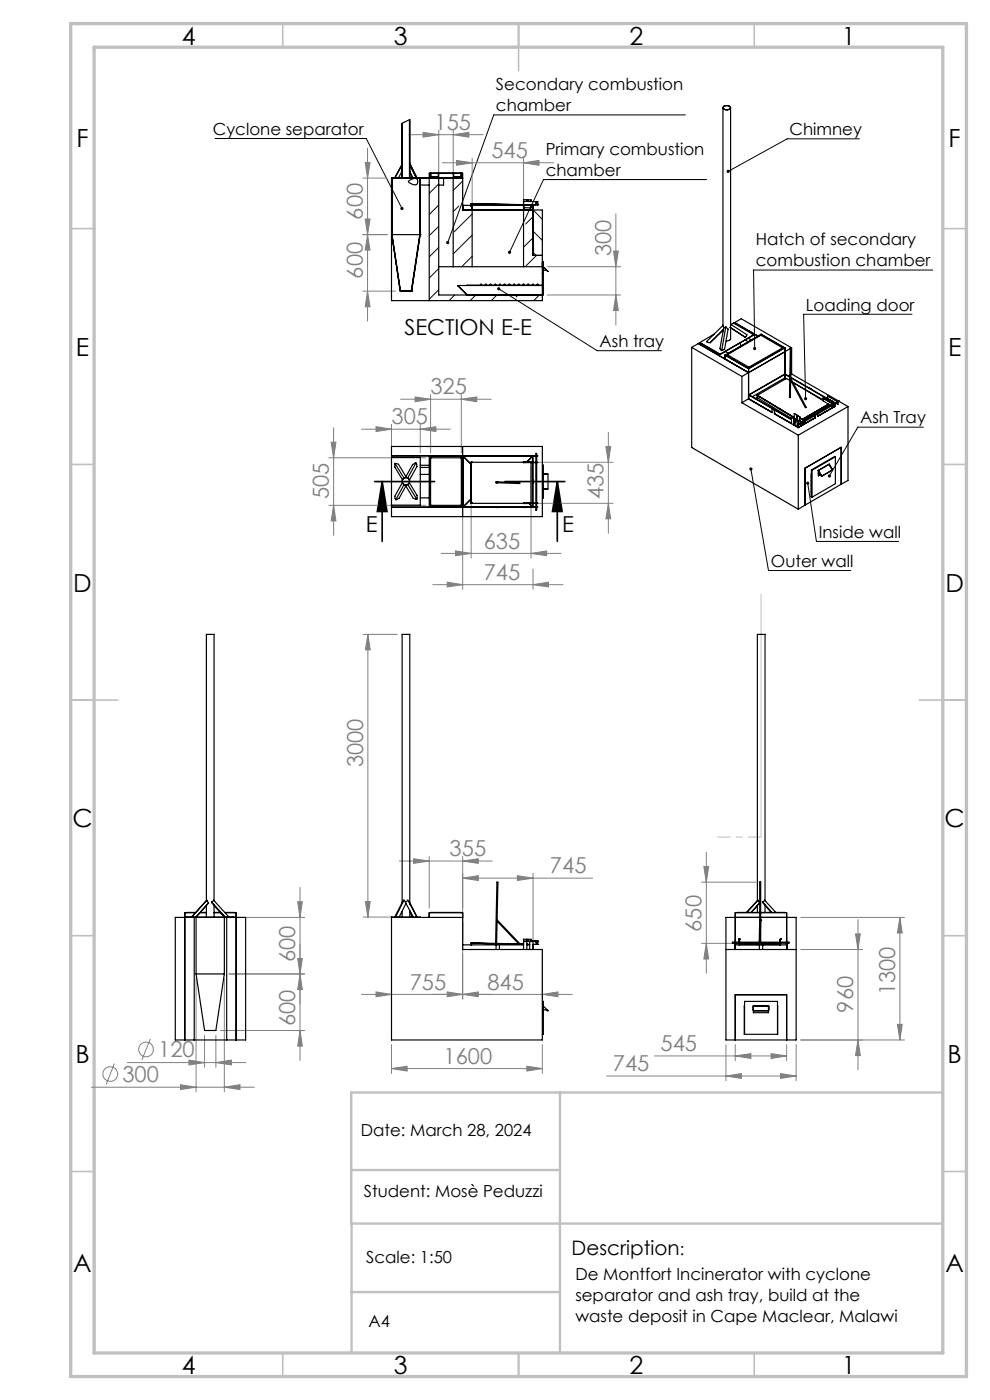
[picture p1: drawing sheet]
<svg xmlns="http://www.w3.org/2000/svg" width="210mm" height="297mm" viewBox="0 0 210 297" stroke-linecap="round" stroke-linejoin="round" font-family="sans-serif">
<g fill="none" stroke="#808080" stroke-width=".21">
<path d="M77 37.8h5.1M77.5 34.5h1l-.5 3.3zM78 31.4v36.7M86.7 28.6h15.8M89.7 28.1l3.4 .5-3.4 .5zM93.1 27.6v9.2M93.8 34.5h23.6M96.1 28.6l3.3-.5v1zM96.1 27.6v9.2M96.8 34l3.4 .5-3.4 .6zM100.2 33.5v10.1M111.1 34.5l3.2-.5v1.1z"/>
<path d="M111.1 33.5v10.1M77 49.8h5.2M77.5 46.5h1l-.5 3.3zM78 49.8l.5 3.3h-1zM116.1 56.6h15.6M130.1 53.3h1.1l-.6 3.3zM130.6 45.4v23.5M77 61.8h6.9M78 61.8l.5 3.3h-1zM116.1 62.6h15.6M130.6 62.6l.6 3.3h-1.1zM69.7 97.1h20.6"/>
<path d="M70.2 93.8h1.1l-.5 3.3zM70.8 90.8v22.8M76.7 91h18.8M79.8 90.5l3.2 .5-3.2 .5zM83 90v6.1M85 84.7h19.2M88.1 84.2l3.2 .5-3.2 .5zM89.1 91l3.4-.5v1zM89.1 90v6.1M91.3 83.7v12.4M97.9 84.7l3.2-.5v1zM97.9 83.7v12.4"/>
<path d="M98.1 97.7v27.3M99.9 99.1v19.3M112.6 99.1v19.3M113.6 98.1h16.4M128.5 94.8h1l-.5 3.3zM129 91.7v21.4M69.7 107.2h20.6M70.8 107.2l.5 3.3h-1.1zM93.6 117.4h25.4M96.6 116.9l3.3 .5-3.3 .5zM112.6 117.4l3.4-.5v1zM113.6 106.8h16.4"/>
<path d="M129 106.8l.5 3.3h-1zM77 134.6h7.3M78 134.6v60M78 134.6l.5 3.3h-1zM91.8 124h27.6M94.9 123.5l3.2 .5-3.2 .5zM113.1 124l3.2-.5v1zM113.1 120.7v4.3M48.6 194.6h16M63.1 191.3h1l-.5 3.3zM63.6 188.3v36.7M77 194.6h7.3"/>
<path d="M77.5 191.3h1l-.5 3.3zM83 195.6v16.3M84.7 182.7h19.7M87.7 182.2l3.4 .5-3.4 .5zM91.1 181.7v10.9M98.1 182.7l3.4-.5v1zM98.1 186.3l3.4-.5v1zM98.1 181.7v30.2M98.1 186.3h27.6M109.7 185.8l3.4 .5-3.4 .5zM113.1 185.3v14.1M148.8 187.1h11.6"/>
<path d="M149.3 183.8h1l-.5 3.3zM149.8 180.8v25.7M169.9 194.6h22M181.5 198.1h1l-.5 3.3zM182 195.1v31.9M190.9 194.6l.5 3.3h-1zM190.9 194.6v26M41.6 207.6v24M43.4 219.6v6.8M45.8 219.6v6.8M46.8 218.6h17.8M47.6 207.6v24"/>
<path d="M63.1 203.3h1l-.5 3.3zM63.6 206.6l.5 3.3h-1zM63.6 218.6l.5 3.3h-1zM64.6 206.6h-16M79.8 210.4l3.2 .6-3.2 .5zM94.9 210.4l3.2 .6-3.2 .5zM98.1 211l3.4-.6v1.1zM115 211l3.4-.6v1.1zM115 202.4v9.5M121.4 211h-44.7M148.8 200.1h11.6M149.8 200.1l.5 3.3h-1z"/>
<path d="M169.9 201.4h13.1M190.4 217.3h1l-.5 3.3zM19.4 230.6h34.5M24.3 225.6l-1.8 4.5M27 225.4h25.1M31.9 220.4l-1.8 4.5M38.3 230.1l3.3 .5-3.3 .5zM40.1 224.9l3.3 .5-3.3 .5zM45.8 225.4l3.3-.5v1zM47.6 230.6l3.3-.5v1zM83 226.7l3.4-.5v1zM83 221.6v6.1"/>
<path d="M83 226.7h32M111.8 226.2l3.2 .5-3.2 .5zM115 221.6v6.1M128.7 228.3h40.2M138.8 224h28.1M154 228.3l3.3-.6v1.1zM154 221.6v7.7M156 224l3.3-.5v1zM156 221.6v3.4M163.6 223.5l3.3 .5-3.3 .5zM165.6 227.7l3.3 .6-3.3 .5zM166.9 221.6v3.4"/>
<path d="M168.9 221.6v7.7M182 220.6l.5 3.3h-1zM191.9 220.6h-22"/>
<circle cx="23.4" cy="227.8" r="1.55"/>
<circle cx="31" cy="222.6" r="1.55"/>
</g>
<path d="M79.5 102.2h12.7M81.1 102.2l1 6.3h-2.1zM81.1 102.2v12.7M107.1 102.2h12.7M118.2 102.2l1 6.3h-2zM118.2 102.2v12.7" fill="none" stroke="#000" stroke-width=".35"/>
<path d="M45.6 29.4h32.1l7.6 14.8M145.4 24.4h-40.7l-9.7 27.1M149.9 38.1h-34.6l-7.2 15.4M182.3 29.5h-15.3l-12.6 6.9M197.8 57.3h-38l.3 16.6M105.8 61.3l20.9 13.1h13.6M193.5 66.7h-23l.4 17.9M159.3 99.5l3.7 21.5h17.5M195.9 90.6h-13.9l-6.1 10.4M171.3 102.5l1.9 12.4h17.4" fill="none" stroke="#000" stroke-width=".21"/>
<path d="M161.4 177.6h-9.2" fill="none" stroke="#c0c0c0" stroke-width=".21" stroke-dasharray="15.2 1.3 1.3 1.3" stroke-dashoffset="12.5"/>
<path d="M161.4 126.1v51.5M74.5 259.6h.1" fill="none" stroke="#c0c0c0" stroke-width=".21"/>
<g fill="none" stroke="#c0c0c0" stroke-width=".35">
<path d="M60 5v5M110 5v10M160 5v5M15 48.5h5M200 48.5h5M15 98.5h5M200 98.5h5M15 148.5h10M195 148.5h10M15 198.5h5M200 198.5h5M15 248.5h5"/>
<path d="M200 248.5h5M60 287v5M110 287v5M160 287v5"/>
</g>
<path d="M20 231.8v55.2M118.8 231.8v55.2M200 231.8h-125.5v27.8M74.6 248.2h44.2M200 259.6h-125.4v27.4M74.6 274.1h44.2" fill="none" stroke="#c0c0c0" stroke-width=".5"/>
<path d="M15 5h190v287h-190zM20 10h180v277h-180z" fill="none" stroke="#c0c0c0" stroke-width=".7"/>
<g fill="#000">
<path d="M118.2 102.2l1 6.3h-2zM81.1 102.2l1 6.3h-2.1z"/>
<path d="M175.8 100.7a.34 .34 0 0 0 0 .6l.1-.3-.1 .3a.35 .35 0 0 0 .5-.3 .35 .35 0 0 0-.5-.3zM170.6 84.4v.4l.3 .1v-.3v.3a.34 .34 0 0 0 .3-.5 .34 .34 0 0 0-.6 0zM159.8 73.7a.34 .34 0 0 0 0 .4 .34 .34 0 0 0 .3 .2v-.4v.4a.34 .34 0 0 0 .3-.5 .34 .34 0 0 0-.6-.1zM154.2 36.1v.4l.2-.1-.2 .1a.34 .34 0 0 0 .5 .1 .34 .34 0 0 0 0-.5 .34 .34 0 0 0-.5 0zM159 99.3a.34 .34 0 0 0 .1 .5 .34 .34 0 0 0 .5-.2 .34 .34 0 0 0-.4-.4l.1 .3-.1-.3zM171.1 102.2a.34 .34 0 0 0 .1 .6 .34 .34 0 0 0 .5-.3 .34 .34 0 0 0-.4-.3v.3v-.3zM107.8 53.3a.33 .33 0 0 0 .2 .5l.1-.3-.1 .3a.34 .34 0 0 0 .4-.3 .34 .34 0 0 0-.6-.2zM94.7 51.2a.33 .33 0 0 0-.1 .3 .33 .33 0 0 0 .3 .3l.1-.3-.1 .3a.33 .33 0 0 0 .4-.4 .33 .33 0 0 0-.6-.2zM85.1 44l-.2 .2a.36 .36 0 0 0 .5 .4l-.1-.4 .1 .4 .1-.2a.35 .35 0 0 0 0-.4 .35 .35 0 0 0-.4 0zM105.6 61l-.1 .1 .3 .2-.3-.2a.34 .34 0 0 0 .3 .5 .34 .34 0 0 0 .4-.5 .34 .34 0 0 0-.6-.1z"/>
</g>
<g fill="#808080">
<path d="M98.1 182.7l3.4-.5v1zM87.7 182.2l3.4 .5-3.4 .5zM98.1 211l3.4-.6v1.1zM79.8 210.4l3.2 .6-3.2 .5zM109.7 185.8l3.4 .5-3.4 .5zM98.1 186.3l3.4-.5v1zM165.6 227.7l3.3 .6-3.3 .5zM154 228.3l3.3-.6v1.1zM89.1 91l3.4-.5v1zM79.8 90.5l3.2 .5-3.2 .5zM96.1 28.6l3.3-.5v1zM89.7 28.1l3.4 .5-3.4 .5z"/>
<path d="M83 226.7l3.4-.5v1zM111.8 226.2l3.2 .5-3.2 .5zM156 224l3.3-.5v1zM163.6 223.5l3.3 .5-3.3 .5zM40.1 224.9l3.3 .5-3.3 .5zM45.8 225.4l3.3-.5v1zM38.3 230.1l3.3 .5-3.3 .5zM47.6 230.6l3.3-.5v1zM94.9 123.5l3.2 .5-3.2 .5zM113.1 124l3.2-.5v1zM88.1 84.2l3.2 .5-3.2 .5zM97.9 84.7l3.2-.5v1zM96.8 34l3.4 .5-3.4 .6zM111.1 34.5l3.2-.5v1.1z"/>
<path d="M96.6 116.9l3.3 .5-3.3 .5zM112.6 117.4l3.4-.5v1z"/>
<path d="M115 211l3.4-.6v1.1zM94.9 210.4l3.2 .6-3.2 .5z"/>
<path d="M190.4 217.3h1l-.5 3.3zM190.9 194.6l.5 3.3h-1z"/>
<path d="M77.5 191.3h1l-.5 3.3zM78 134.6l.5 3.3h-1zM63.6 206.6l.5 3.3h-1zM63.1 191.3h1l-.5 3.3zM70.8 107.2l.5 3.3h-1.1zM70.2 93.8h1.1l-.5 3.3zM78 49.8l.5 3.3h-1zM77.5 34.5h1l-.5 3.3zM78 61.8l.5 3.3h-1zM77.5 46.5h1l-.5 3.3z"/>
<path d="M149.8 200.1l.5 3.3h-1zM149.3 183.8h1l-.5 3.3z"/>
<path d="M181.5 198.1h1l-.5 3.3zM182 220.6l.5 3.3h-1zM63.1 203.3h1l-.5 3.3zM63.6 218.6l.5 3.3h-1zM128.5 94.8h1l-.5 3.3zM129 106.8l.5 3.3h-1zM130.1 53.3h1.1l-.6 3.3zM130.6 62.6l.6 3.3h-1.1z"/>
</g>
<g fill="none" stroke="#000" stroke-width=".25">
<path d="M83 37.8h2.3M83.1 37.8v12M83.8 37.6l.2 .1M85.3 34.9l-1.5 2.8M85.3 34.8l-1.6 2.9M85.3 36.3l-.8 1.4M85.3 37.8h1.6M85.3 26.1v11.7M85.3 37.8h-2.2v12M86.7 38.4a1.4 1.4 0 0 1 1.8-.3 .74 .74 0 0 1-.1 1 .74 .74 0 0 1-1-.1l-.3-.1a.39 .39 0 0 1-.4-.5zM86.9 37.8h11.2M86.9 37.8h2.1v12"/>
<path d="M86.9 37.7l2.2 .1M86.9 25.4v12.4M86.9 25.4v12.3M86.9 34.8l1.5 2.9M86.9 34.6l1.5 3.1M86.9 35l1.4 2.7M87.5 37.7l-.6-1.3 .7 1.3M88.2 37.6l-.1 .1M89.1 37.8v12M89.1 39.3h2M91.2 36.8v.9h1.8v-.9M91.3 36.8h-.2v27"/>
<path d="M91.4 37.5v-.7h6.4v.7M93 37.5h-1.7v-.8h6.6v.8h-1.7M93.1 36.8v25.8h22.2v-5.9M94.1 37.8v1.5h-1M96.1 36.8v19.8M96.2 36.8v.9h1.8v-.9M97.9 36.8h.2v7.8h16.9v19.2h-32v-26.1h2.3M153.4 22.9v46.1M153.5 22.6l.7-.2a.49 .49 0 0 1 .7 .4 .49 .49 0 0 1-.7 .5h-.1a.46 .46 0 0 1-.5-.2 .46 .46 0 0 1-.1-.5zM153.5 22.5l.5-.1a.6 .6 0 0 1 .7 0 .6 .6 0 0 1 .2 .7l-.9 .2a.46 .46 0 0 1-.6-.2 .46 .46 0 0 1 .1-.6zM155 22.9l-.1 46.6M83.1 49.8h.1"/>
<path d="M83.1 49.8l1.8 12M83.1 49.8h5.9M83.1 49.8l1.8 11.9M89 49.8l-1.8 11.9M89.1 49.8h.1M89.1 49.8l-1.8 12M93.1 56.6h22.2M98.1 43.6h1.8M98.2 43.6v.9h1.8v-.9h11.2v.9h1.8v-.9M99.9 43.8v-.6l12.7 .3v.6M99.9 43.8h.1M99.9 43.2h.6"/>
<path d="M100.2 43.6v13M100.5 43.3l11.5 .3M100.5 43.2v.1M100.5 43.3h-.5v.5M111.1 42.8h.1M111.1 43.6v13M111.1 42.7l3 .1M111.2 44.1h1.4M111.8 42.7v-.3h-.7v1M112 42.7v-.3h.7l-.1 .4M112 43.6h.6v.5M112.6 43.6h.5v1.7"/>
<path d="M113.1 43.5v10.7h1.9M113.7 42.8h.4v.7M114.1 43.5h.1M114.1 43.5l-2.1 .1M115 55.6h.3v1M115 58h.3M115.3 57.4h.7M115.3 56.6h-.1M115.3 56.6l.9 1-1-1M84.9 61.8h.1M84.9 61.7h2.3M84.9 61.8h2.3"/>
<path d="M84.9 61.7v.1M87.2 61.8h.1M87.2 61.7v.1M87.3 61.8h.1M97.1 60.6l2 2M115 60.5l-15.9 .1M115 62.5l-15.9 .1M115 60.6h-18l2.1 2M146.7 73.7v21.2l22.6 13.1M146.7 73.7l10.7 6.2M148.1 72.9l-1.4 .8M148.1 72.9l10.7 6.2-5-2.9v-.9"/>
<path d="M148.4 72.7h.1M148.4 72.7l4.4 2.4M148.4 72.7l4.4 2.5M148.4 72.7l-.3 .2M150.7 72.7h-.1M151.4 70.9l-3 1.8M152.8 75.1v.1M152.9 74.2h.2M152.9 74.2l.1 .1M153.1 74.2l.2 .1M153.1 74.3h.2M153.4 70v.4"/>
<path d="M153.4 70l-2.8 2.7M153.5 69.5l-.1-.5-3.5 3.5 .1 .1 .6 .1M153.5 69.5l-.8 4.5 .2 .2M153.8 75.3h.1M153.8 74.6l.7 .3M153.9 75.3l4.9 2.9M154 69.4l.4 .4-.7 4.2-.4 .3M154 69.4l-.5 .1M154 69.4l-.9 4.8M154.3 75.2l4.6 2.7M154.3 75.2v.4M154.9 69.5h.1"/>
<path d="M154.9 69.5l3.2 2M155 69.5v2.4a.82 .82 0 0 1-1 .4M155 68.8l3.4 2.2-.3 .5M155.1 68.8l.5-.3 4.3 2.5M155.8 68.4l5 2.9M155.8 68.4l1.4-.8 10.7 6.2M155.8 68.4l-.2 .2M157.1 72.7v.5l.1 .1M157.2 73.3v.1M157.4 79.9v5.5M158.1 72.1l.6 .4M158.7 71.8l.6 .3"/>
<path d="M158.8 78.2v6.4M158.9 77.9v.2M159.9 71l-7.1 4.1M159.9 71l-7.1 4.2M161.5 70.9v.3M161.5 70.9l5 2.9M161.5 70.9l-7.7 4.4M166 73.8v.2M166 73.8l-7.1 4.1M166 73.8l-4.6-2.7-7.1 4.1M166.4 73.8h.1M166.4 73.8l-4.9-2.8-7.6 4.3"/>
<path d="M166.4 73.8l-7.6 4.4M166.5 73.8v6.7M166.5 73.8l-7.7 4.4-5-2.9M167.5 79.5l-.3 .3M167.5 79.9l-1-.6-7.7 4.5M167.6 73.8l-.1 10.5h.1l.1-3.6M167.6 73.9l-10.2 6M167.9 73.8l-.2 6.5M167.9 79.3l-.2 .1M167.9 79.3l9.9 5.8M167.9 73.8h.1M167.9 73.8v5.5"/>
<path d="M83 97h6.1v10.2h-6.1M83 94.7h32v14.9h-32zM83 96.7h31.1l-15.9 .1v10.7M83.8 98.3l.7 .2 1.7 2.8M83.8 98.3l1.9 3.1M83.8 98.3l-.1 .8 1.7 2.7M88.2 98.2l-.7 .4-1.4 2.5M88.2 98.2l-1.7 3.2M88.2 98.2l.2 .8-1.5 2.8M89.1 99.2h2M89.1 98.7h2M91.2 96.8l-.1-.1v10.9l.1-.1"/>
<path d="M91.2 96.8h6.8M91.2 96.8l.2 .3M91.2 96.8v10.7M91.3 97.1h6.6v10.1h-6.6zM98 96.8l.1-.1 1.8 1.8M98 96.8l-.2 .3M98 96.8v10.7M98.1 94.7v14.9M99.9 98.1h.1M99.9 98.1v8.7M99.9 98.1h14.2h-3M105.2 96.7h.1"/>
<path d="M105.9 96.7h.1M111.1 98.1h.1M111.1 96.7v.1M111.8 98h-.8l.1 .1M111.8 96.7h.1M111.8 98v.1M111.9 98.1h.8M112 98.1h.1M112.4 96.7h.1M112.6 98.1v8.6M113 96.8v1.3M113 98.1v8.6"/>
<path d="M113 96.8l-1.2 1.2M113.1 96.7h.1M113.1 96.8v1.3M113.1 98.1v8.6M113.7 96.7v-.5h.1v.5M113.7 96.8v1.3M113.7 98.1v8.6M113.8 96.8v1.3M113.8 98.1v8.6M115 98.7h.3v7h-.3M157.4 85.4l11.9 6.9M158.8 84.6l-1.4 .8"/>
<path d="M158.8 84.6l5 2.9v-.8M158.8 83.8h.1M158.8 83.8l9.1 5.2M158.9 83.8l9 5.2M160.2 84.5h.7M160.7 83.9v.5M160.7 83.9l7.8 4.6M160.7 84.4v-.5l7.8 4.7M160.7 84.4l7.2 4.4M163.8 86.7l.5 .3M164.3 87h.1M164.3 87v.8"/>
<path d="M164.3 87v.8l3.6 2M166.8 80.3l-.3-.2-6.9 4.1M167.5 80.7l-.7-.4-6.1 3.6M167.5 80l-1-.6-7.6 4.4M167.7 80.9h.2M167.7 80.3l-.1 .1 3.2 6.1M167.7 80.3l3.3 6.1-.1 .1M167.7 80.1l9.2 5.3M167.7 80l9.3 5.4M167.9 88.5l.5 .3M167.9 88.5v1.4l.5 .3M167.9 88.4v.1"/>
<path d="M167.9 88.4l2.1 1.2M167.9 88.4l2.2 1.2M167.9 88.5h.1M168.4 90.2h.1M168.4 88.8v1.4M168.4 90.2l.4 .2M168.4 89.2l.4 .3M168.4 88.8h.1M168.4 89.4l.4 .2M168.5 87.8l.5 .2M168.5 87.8v.9M168.8 89l.5 .3"/>
<path d="M168.8 89v1.4l.5 .3M168.8 89h.1M169 88h.1M169 88l-.1 1M169 88.9h.1M169 88.9l.1 .1M169 88.3l.1 .1M169 88v1M169.1 88.2l.5 .2M169.1 88.2l.6 .2M169.1 88.2v.8M169.3 89.8h.1"/>
<path d="M169.3 89.3v1.4M169.3 92.3v15.7M169.3 89.8l.2 .1M169.3 90.7h.1M169.4 90l.5-.2-.5 .3M169.4 89.8l-.1 .1M169.6 88.4h.1M169.6 88.4v.9M169.7 89.3v.1M169.7 88.4v1M169.7 88.7l.9 .6M169.7 89.2l.4 .3"/>
<path d="M169.7 90l.3 .2M169.9 89.4v.1M170 89.6l.4-.2 .1 .1-.4 .2M170 89.5h-.1M170 89.6v.6M170.1 89.6l-.1 .6M170.1 89.6h-.1M170.3 89.6l.3 .2M170.6 89.2l5.9-3.4 .1 .1-5.9 3.5M170.6 89.3h.1M170.6 89.3v.5M170.6 89.8h.1"/>
<path d="M171.5 82.2l.5 .3zM172 82.5h.1M172.1 99.7l.2 .1M172.1 99.7v5.7M172.3 99.8v5.7M172.9 88.1v.5l-3.6 2.1M172.9 87.8v.1M172.9 87.8h.1M173 87.8h.1M173 88.1v.5M173.5 87.5l-.5 .3M173.5 87.5v.1"/>
<path d="M173.5 87.8v.5M173.5 87.5l-.6 .3M173.6 99.8l.5 1M173.6 99.8v.7l.5 .3M173.6 99.8h.1M173.6 99.8l.7 1.2M174.6 84.8l-6.4-3.7 6.4 3.9M174.6 84.5v.6l1.6 .9M174.6 84.5l2.1 1.3M174.7 84.5h-.1M174.7 84.5l2.1 1.3M174.7 84.2l.5 .3"/>
<path d="M174.7 84.2v.3M175.2 84.5v.3M175.2 84.5h.1M175.3 84.6l.5 .3M175.3 84.6l.6 .2M175.3 84.6v.2M175.6 84v.6l1.5 .8M175.6 84l2.1 1.2M175.6 84.6h.1M175.8 85.7l-5.6 3.3M175.8 85.8l-5.6 3.2M175.8 85.8v.3"/>
<path d="M175.8 84.9v.3M175.8 85.8v.2M175.9 98.5l-2.3 1.3M175.9 98.5l.7 1.2M175.9 98.5l.5 1M175.9 84.8l-.1 .1M175.9 84.8l-.1 .4M176 85.9l-5.5 3.2M176.1 84.9h.1M176.1 86l-5.6 3.2M176.2 84.9h.1M176.4 86.1l.3 .2"/>
<path d="M176.5 85.1h.1M176.5 99.7h.1M176.6 99.7l-2.3 1.3M176.7 85.7l.9-.4-.8 .6M176.7 85.8v.5M176.7 85.8h.1M176.8 85.8l-.1 .5M176.9 85.4l-.3 .2M176.9 85.4h.1M177 86.3l-3.5 2M177 85.4v.1M177 85.8v.5"/>
<path d="M177 85.4l-.4 .3M177.1 85.4v.1M177.1 85.7l-.1 .6M177.2 96.9l-.1-.1-5 2.9M177.2 96.9l-4.9 2.9M177.2 96.9v5.7l-4.9 2.9M177.3 85.6l.4 .2M177.7 85.2h.1M177.7 85.2v.6M177.7 85.8h.1M177.8 85.1h.1M177.8 85.1l.1 .1-.2 .1"/>
<path d="M177.8 85.1l-.1 .1M177.9 85.1l2 1.2M179.9 86.3l-10.6 6M179.9 86.3v15.6l-1.5 .8M85.3 102.4l-1.6 2.9 .3 .7M85.7 102.8l-1.7 3.2M86 102.9l1.7 2.8 .7 .2M86.1 103.1l-1.4 2.6-.7 .3M86.5 102.8l1.9 3.1M86.9 102.4l1.6 2.7-.1 .8M89.1 100.6h2M89.1 105.6h2"/>
<path d="M91.2 107.5h6.8M91.4 107.2l-.2 .3M97.8 107.2l.2 .3M98 107.5h.2M98.2 107.5l15.9 .1h-31.1M99.9 106.8h.1M99.9 106.7h.1M99.9 105.8l-1.7 1.7M105.2 107.6h.7M105.3 102.4l4.9 .2 .1-.1-5.2-.2 .4 .1M111.1 106.7h.1M111.1 106.8h.1"/>
<path d="M111.1 106.7l3 .1h-14.2M111.1 106.7l-.1 .1M111.1 107.6h.7M111.8 106.8h.1M112 106.8h.1M112.3 106.8l.7 .8M112.7 106.8h.1M113 106.8v.7M113.1 106.8v.9l-.7-.1M113.1 101.8v.7M113.7 106.8v1.4h.1v-1.4M115.3 100.6h.9v3.1h-.9"/>
<path d="M115.3 100.5l.8 .1M116.1 103.7l-.8 .1M170.7 107.2l-1.4 .8M172.1 102.7h.1M172.1 103.7h.1M172.1 104.2v.1M172.1 103.1h.1M172.1 105.3h.1M172.1 102.9v.1M172.1 101.8v.1M172.1 102.1v.1M172.1 101v.1"/>
<path d="M172.1 101.3h.1M172.1 105.4l.2 .1M172.1 100.5v4.9M173.6 100.5v.5l.4-.3M173.6 100.6l.1 .1M173.8 100.6l-.2 .2M174.1 100.8l.2 .2M174.2 100.8h-.1M178.4 102.7v-7.8l-7.7 4.4v7.9M178.4 102.7l-7.7 4.5M37.2 194.6h14.9v26h-14.9zM39.5 194.6h10.1"/>
<path d="M40.8 194.4l.1 .2M40.8 194.4v.2M41.2 194.6v26M41.5 193.6h-2.3v27M41.5 193.6h-1.9M41.6 194.6v12M42.4 193.6h1.4M42.5 193.6h1.3M43.8 192.1v2.5M44.2 191.5l-.3-.5-3.1 3.4M44.2 191.5l-2.6 3.1zM44.9 191.4l2.8 3.2"/>
<path d="M44.9 191.4l.4-.4 3.2 3.4M44.9 191.4l2.9 3.2M45.4 191.1v-56.5h-1.6v56.5l-3.1 3.5M45.4 193.6h1.3M45.4 192v2.6M45.4 192.1l2.2 2.5M47.6 194.6v12M47.7 193.6h2M47.7 193.6h2.4v27M48.1 194.6v26M48.5 194.4l-.2 .2M83 194.6h15.1"/>
<path d="M83.9 194.6h.2M84 194.4l.1 .2M84 194.4l-.2 .2M85.3 191.5v-56.9h1.6v57.1l.2 .3M85.3 193.3v1.3M85.7 191l-.4 .4-1.6 3.2 .3-.4M85.7 191l.3 .4M85.7 191l-1.7 3.4M86 191.4l.5-.4 1.9 3.4M86 191.4l1.7 3.2M86.1 191.7l-1.4 2.9M86.9 193.1v1.5"/>
<path d="M86.9 191.5l1.4 2.7M87.5 194.6l-.6-1.3 .7 1.3M88.3 194.6h.1M88.4 194.4l.1 .2M88.4 194.4l-.2 .2M89.1 194.6h-6.1v26h32v-19.2h-16.9v-7.8h-7v1M91.3 193.6h6.6M105.4 195.2l4.9 5h-.1M105.4 195.2v.2M105.4 195.2l.2-8.1h-.2l-.3 13M105.4 195.4l4.6 4.8M105.4 195.4l-.1 4.7"/>
<path d="M111.1 199.6h3M111.1 199.7h.7v1.7M111.8 199.6v-.4h-.7v2.2M111.8 199.6h.2M112 199.6v-.4l.7 .1-.1 .3M112.6 199.6h1.1M114.1 199.6h.1M114.1 199.6v.7M156 199.9h-.6v.2h.6M156 199.6v.7M156 199.7l-.1 .2M156 199.9h.8"/>
<path d="M156.7 199.2h.1M156.7 199.3h.1M156.7 199.2v.7M156.8 199.2h.1M156.8 199.6h.1M156.8 199.2v1.2M156.8 199.6l.1 .8M156.9 199.9h8.6M160.7 192.1v1.5M161.1 191.5l-1.8 2.1zM161.1 191.5l-.3-.5-2.4 2.6M161.1 195.2h.3"/>
<path d="M161.1 187.1h.3zM161.1 194.6h-7.1v26h14.9v-26h-7.5M161.1 193.6h-4.7M161.1 193.6h-5.1v7.8M161.1 195.2l-.1 4.7M161.1 187.1v8.1M161.4 195.2h.1M161.4 193.6h5.1M161.4 193.6h5.5v7.8M161.4 195.2l-.2 4.7M161.4 187.1v12.8M161.7 191.4l.5-.4 2.4 2.6"/>
<path d="M161.7 191.4l2 2.2zM162.3 191.1v-56.5h-1.6v56.5l-2.3 2.5M162.3 192v1.6M162.3 192.1l1.3 1.5M165.5 199.6h.1M165.5 199.9h1.9v.2h-1.9M165.5 199.2h.1M165.5 199.2v1.2M165.5 199.6v.8M165.5 199.3h.1M165.6 199.2h.1M165.6 199.2v.7"/>
<path d="M166.9 199.6v.7M166.9 199.7v.2M41.6 206.6h6M41.6 206.6l1.8 12h2.4l1.8-12M98.1 200.4h13M105.2 200.4v1M105.9 200.4v1M111.1 200.3l-11.2-.2 .1 .3M111.1 200.3l-11.2-.3v.4M111.8 200.3h.6M111.8 200.4h.6M111.9 200.3v.1"/>
<path d="M112.4 201.4v-1.7h.7v1.7M113.1 200.3h1M113.1 200.4v1M114.1 200.3h.1M115 212.4h.3v7h-.3M115.3 213.4l.9 1-.2-.2M115.3 214.2h.8M154 201.4h14.9M155.9 200.1v1.3M156 200.4h10.9M156 200.1h.8M156.7 200.1v.3"/>
<path d="M156.8 200.3l8.7 .1M156.9 200.1h8.6M156.9 200.3h8.6M157.9 219.4v-7h7v7M157.9 213.4v6h7.1l-.1-6M159.8 214.2v-.8h3.3l-.1 .8M159.8 214.4h3.2M159.8 213.4v1.4h3.2v-1.4M159.8 214.5h3.2M161 200.1v.1h.2v-.1M161.1 200.4v1M161.4 200.1h-.2"/>
<path d="M161.8 200.4v1M165.6 200.1v.3M166.9 200.1v1.3M156 220.6v-9.6h10.9v9.6"/>
<circle cx="113.7" cy="43.1" r=".09"/>
<circle cx="102" cy="60.4" r=".12"/>
<circle cx="103.1" cy="60.4" r=".12"/>
<circle cx="104" cy="60.4" r=".12"/>
<circle cx="105" cy="60.4" r=".12"/>
<circle cx="106.1" cy="60.4" r=".12"/>
<circle cx="107" cy="60.4" r=".12"/>
<circle cx="108" cy="60.4" r=".13"/>
<circle cx="109.1" cy="60.4" r=".12"/>
<circle cx="110" cy="60.4" r=".12"/>
<circle cx="111" cy="60.4" r=".13"/>
<circle cx="112" cy="60.4" r=".12"/>
<circle cx="113" cy="60.4" r=".12"/>
<circle cx="114" cy="60.4" r=".13"/>
<circle cx="167.7" cy="73.8" r=".08"/>
<circle cx="169.4" cy="90" r=".09"/>
<circle cx="86.1" cy="102.1" r=".76"/>
<circle cx="86.1" cy="102.1" r=".81"/>
<circle cx="105.5" cy="102.3" r=".1"/>
<circle cx="113.8" cy="200" r=".09"/>
</g>
<g fill="none" stroke="#000" stroke-width=".21">
<path d="M83.8 37.8h.1M85.3 37.7v.1M85.3 28.7v.1M85.3 33.2v.1M86.9 27.2v.1M86.9 31.7h.1M86.9 36.2h.1M86.9 25.4l-1.6 .8M88.3 37.8h.1M89 38.5h.1M92.7 37.7l.1 .1M93.1 39l-2 2"/>
<path d="M95.4 36.7l-.1 .1M97.2 37.7l.1 .1M98.1 38.4l-2 2M83.1 46v.1M83.1 41.5v.1M83.2 50.6l.1 .1M84 55.9l.1 .1M87.6 59.5h.1M88.2 55.6h.1M88.8 51.7h.1M89 47.4l.1 .1M89 43h.1"/>
<path d="M93.1 43.5l-2 2M93.1 48l-2 2M93.1 52.5l-2 2M93.1 57l-2 2M97.3 43.7l-1.2 1.2M99.5 44.5l.1 .1M100.2 54.4l-2.3 2.2M100.2 45.4l-3.9 3.8M100.2 49.9l-4.1 4M102.8 43.2v.1M107.4 43.3v.1M111.9 43.4l.1 .1"/>
<path d="M113 44.4l.1 .1M113.1 46l-1.6 1.5M113.1 50.4l-2 2.1M113.1 49l1.9 2M113.1 53.5l.6 .7M113.1 44.6l1.9 1.9M113.8 54.2l-2.4 2.4M115.6 56.9h-.1M84.8 61.2l.1 .1M93.1 61.5l-2 2M96.4 62.6l-1.2 1.2M97.8 61.2v.1"/>
<path d="M99.6 62.5l.1 .1M100.9 62.6l-1.2 1.2M103.2 60.3l-.2 .2M104.1 62.5v.1M105.4 62.6l-1.2 1.2M108.8 63.7l-.1 .1M109.9 62.6l-.4 .4M112.1 60.3l-.1 .2M113.1 62.5v.1M114.4 62.6l-1.2 1.2M115.3 61.7l-.3 .2"/>
</g>
<g font-size="5.3">
<text x="38.5" y="9.5">4</text>
<text x="83.5" y="9.5">3</text>
<text x="133.6" y="9.5">2</text>
<text x="178.6" y="9.5">1</text>
<text x="16.2" y="31.3">F</text>
<text x="201.2" y="31.3">F</text>
<text x="16.1" y="75.5">E</text>
<text x="201.1" y="75.5">E</text>
<text x="15.5" y="125.5">D</text>
<text x="200.5" y="125.5">D</text>
<text x="15.4" y="175.5">C</text>
<text x="200.4" y="175.5">C</text>
<text x="16" y="225.5">B</text>
<text x="201" y="225.5">B</text>
<text x="15.5" y="269.8">A</text>
<text x="200.5" y="269.8">A</text>
<text x="38.5" y="291.5">4</text>
<text x="83.5" y="291.5">3</text>
<text x="133.6" y="291.5">2</text>
<text x="178.6" y="291.5">1</text>
</g>
<g font-size="4.7" fill="#808080">
<text x="92.2" y="27.5">155</text>
<text x="104.2" y="33.5">545</text>
<text x="77" y="46.6" transform="rotate(-90 77 46.6)">600</text>
<text x="77" y="59.1" transform="rotate(-90 77 59.1)">600</text>
<text x="129.6" y="54.4" transform="rotate(-90 129.6 54.4)">300</text>
<text x="91.3" y="83.7">325</text>
<text x="83.1" y="90">305</text>
<text x="69.8" y="105.9" transform="rotate(-90 69.8 105.9)">505</text>
<text x="128" y="105.9" transform="rotate(-90 128 105.9)">435</text>
<text x="102.6" y="116.4">635</text>
<text x="102.6" y="123">745</text>
<text x="77" y="162.8" transform="rotate(-90 77 162.8)">3000</text>
<text x="95.4" y="181.6">355</text>
<text x="116.7" y="185.3">745</text>
<text x="148.8" y="197.7" transform="rotate(-90 148.8 197.7)">650</text>
<text x="62.6" y="204.2" transform="rotate(-90 62.6 204.2)">600</text>
<text x="86.9" y="209.9">755</text>
<text x="103.4" y="209.9">845</text>
<text x="181" y="214.8" transform="rotate(-90 181 214.8)">960</text>
<text x="189.9" y="211.1" transform="rotate(-90 189.9 211.1)">1300</text>
<text x="62.6" y="217.8" transform="rotate(-90 62.6 217.8)">600</text>
<text x="33.6" y="224.3">120</text>
<text x="94.1" y="225.7">1600</text>
<text x="130" y="227.2">745</text>
<text x="140.1" y="223">545</text>
<text x="26" y="229.5">300</text>
</g>
<g font-size="4.7">
<text x="85.8" y="71">SECTION E-E</text>
<text x="77.6" y="112.8">E</text>
<text x="119.2" y="112.8">E</text>
</g>
<text font-size="4.2" x="121.3" y="266.2">Description</text>
<g font-size="3.5">
<text x="105.2" y="19">Secondary combustion</text>
<text x="105.2" y="23.5">chamber</text>
<text x="45.2" y="28.6">Cyclone separator</text>
<text x="167.5" y="28.6">Chimney</text>
<text x="115.8" y="32.8">Primary combustion</text>
<text x="115.8" y="37.3">chamber</text>
<text x="160.3" y="51.9">Hatch of secondary</text>
<text x="160.3" y="56.4">combustion chamber</text>
<text x="170.9" y="65.9">Loading door</text>
<text x="127.2" y="73.6">Ash tray</text>
<text x="182.4" y="89.8">Ash Tray</text>
<text x="173.7" y="114.1">Inside wall</text>
<text x="163.5" y="120.2">Outer wall</text>
<text x="76.5" y="240.9">Date: March 28, 2024</text>
<text x="77.2" y="254">Student: Mosè Peduzzi</text>
<text x="77.7" y="267.9">Scale: 1:50</text>
<text x="144.2" y="266.2">:</text>
<text x="122.1" y="271.4">De Montfort Incinerator with cyclone</text>
<text x="122.1" y="276">separator and ash tray, build at the</text>
<text x="78.1" y="281.5">A4</text>
<text x="122.1" y="280.5">waste deposit in Cape Maclear, Malawi</text>
</g>
</svg>
